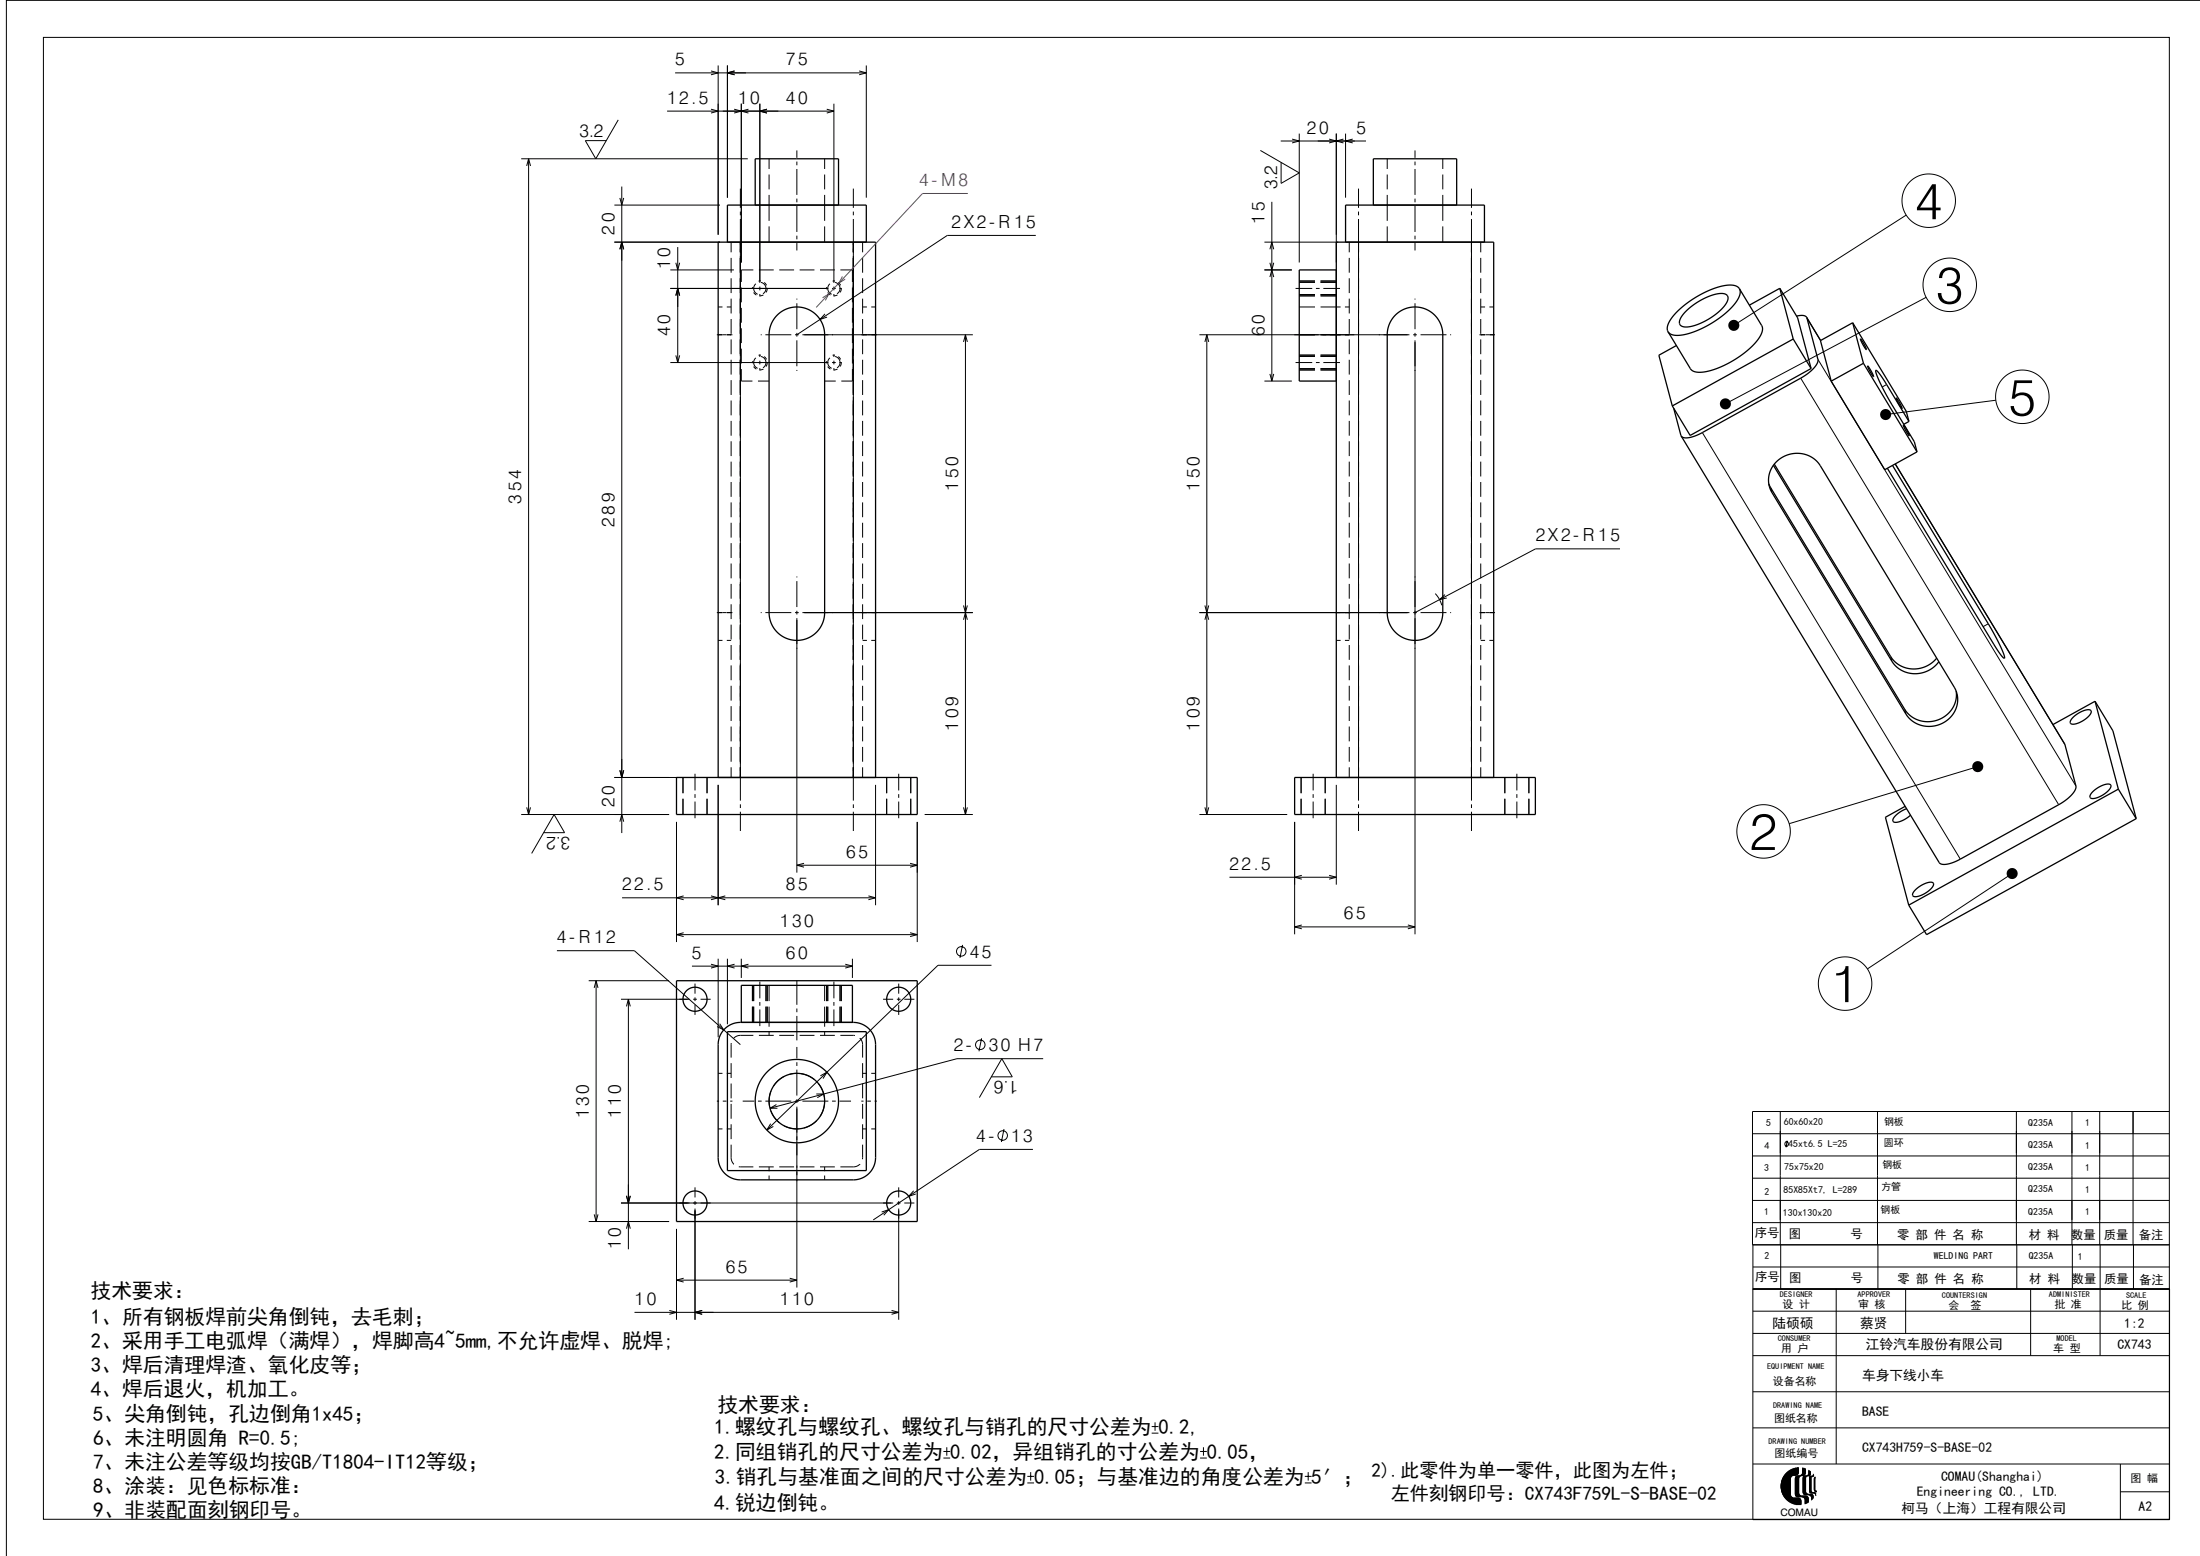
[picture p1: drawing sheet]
<svg xmlns="http://www.w3.org/2000/svg" width="594mm" height="420mm" viewBox="0 0 594 420" stroke-linecap="round" stroke-linejoin="round" font-family="sans-serif">
<g fill="none" stroke="#000" stroke-width=".27">
<path d="M11.7 10.1h574v400h-574zM182.3 19.7h51.6M192 19.2l1.9 .5-1.9 .5M193.9 17.7v45.7M196.4 17.7v35.7M198.3 19.2l-1.9 .5 1.9 .5M232 19.2l1.9 .5-1.9 .5M233.9 17.7v35.7M594 .1h-592.3v419.9M166.9 32.4l-6 10.5-2.9-4.9h5.7M180.1 30h45.1M192 29.5l1.9 .5-1.9 .5"/>
<path d="M198.2 29.5l2 .5-2 .5M200.2 28v42.9M202.1 29.5l-1.9 .5 1.9 .5M205.2 28v48.4M207.1 29.5l-1.9 .5 1.9 .5M223.2 29.5l2 .5-2 .5M225.2 28v48.4M345.8 38.1h23M348.9 37.5l1.9 .6-1.9 .5M350.8 36.1v34.8M358.9 37.5l1.9 .6-1.9 .5M360.8 36.1v34.8"/>
<path d="M362.7 37.5l-1.9 .6 1.9 .5M363.3 36.1v17.3M365.2 37.5l-1.9 .6 1.9 .5M140.7 42.9h61.2M142.2 44.8l.5-1.9 .5 1.9M142.7 42.9v177M165.9 55.4h28.5M167.4 53.4l.5 2 .5-2M167.9 50.4v174.5M199.9 50.9v5.2M199.9 57.1v1M199.9 59.1v157"/>
<path d="M207.7 42.9v2.7M207.7 47.1v4M207.7 52.6v7M215.2 40.6v2M215.2 43.6v1M215.2 45.6v7M215.2 53.6v1M215.2 55.6v7M222.7 42.9v2.7M222.7 47.1v4M222.7 52.6v7M230.4 50.9v5.2"/>
<path d="M230.4 57.1v1M230.4 59.1v157M340.3 40.6l10.5 6.1-4.9 2.8v-5.7M343.4 54.5v48.4M366.8 50.9v5.2M366.8 57.1v1M366.8 59.1v157M374.6 42.9v2.7M374.6 47.1v4M374.6 52.6v7M382.1 40.6v2M382.1 43.6v1"/>
<path d="M382.1 45.6v7M382.1 53.6v1M382.1 55.6v7M389.6 42.9v2.7M389.6 47.1v4M389.6 52.6v7M397.3 50.9v5.2M397.3 57.1v1M397.3 59.1v157M514.7 58.1l-46.6 29.7M165.9 65.4h28.5M167.4 67.3l.5-1.9 .5 1.9"/>
<path d="M181 77.9h42.7M181 72.9h17.2M182.5 70.9l.5 2 .5-2M182.5 79.8l.5-1.9 .5 1.9M183 66.7v31.2M197.4 65.4v2.7M197.4 69.6v4M197.4 75.1v4M200.2 77.6v4M203.2 77.5v.5M203.4 72.9h-3.2v3.2M203.5 78.9l.7 .7"/>
<path d="M204.1 76.6a1.66 1.66 0 0 0 .5 2.8M204.9 72.9h4M205.2 77.4v1M205.2 79.4v.6M205.4 75.9h-.6M205.5 76.2a1.66 1.66 0 0 1 1.3 1.4 1.66 1.66 0 0 1-.8 1.7M206.1 79.6l-.9 .3M206.3 76.2l.7 .8M207.1 78l-.3 .9M207.7 61.1v4.3M210.4 72.9h4M215.2 63.6v1"/>
<path d="M215.2 65.6v2M215.9 72.9h4M221.4 72.9h4M222.7 61.1v4.3M223.2 77.5v.5M223.5 78.9l.7 .7M224.1 76.6a1.66 1.66 0 0 0 .5 2.8M224.7 77.9h1M225.2 77.4v1M225.2 79.4v.6M225.4 75.9h-.6M225.5 76.2a1.66 1.66 0 0 1 1.3 1.4 1.66 1.66 0 0 1-.8 1.7"/>
<path d="M226.1 79.6l-.9 .3M226.3 76.2l.7 .8M226.7 77.9h.6M226.9 72.9h3.3v3.2M227.1 78l-.3 .9M230.2 77.6v4M232.9 65.4v2.7M232.9 69.6v4M232.9 75.1v4M279.7 63.5h-23.9l-40.6 26.9M341.4 65.4h19.9M341.4 72.9h7.4"/>
<path d="M342.9 67.3l.5-1.9 .5 1.9M342.9 70.9l.5 2 .5-2M342.9 74.8l.5-1.9 .5 1.9M349.8 77.9h4.5M350.8 79.5h4.2M350.8 76.2h4.2M350.8 75.9h4.2M350.8 79.9h4.2M355.3 77.9h1M356.5 79.5h4.3M356.5 76.2h4.3M356.5 75.9h4.3"/>
<path d="M356.5 79.9h4.3M357.3 77.9h4.5M364.3 65.4v2.7M364.3 69.6v4M364.3 75.1v4M374.6 61.1v4.3M382.1 63.6v1M382.1 65.6v2M389.6 61.1v4.3M399.8 65.4v2.7M399.8 69.6v4M399.8 75.1v4"/>
<path d="M181 97.9h42.7M182.5 95.9l.5 2 .5-2M193.6 90.4h1.5M193.9 82.9h1.2M195.2 90.4h1M196.2 90.4h1.6M196.2 82.9h1.2M197.4 80.6v4M197.4 86.1v4M197.4 91.6v4M197.4 97.1v4M200.2 83.1v4"/>
<path d="M200.2 88.6v4M200.2 94.1v4M200.2 99.6v3.3h3M203.2 97.5v.5M203.5 98.9l.7 .7M204.1 96.6a1.66 1.66 0 0 0 .5 2.8M205.2 95.7v.7M205.2 97.4v1M205.2 99.4v.6M205.4 90.4h.3M205.4 95.9h-.6M205.5 96.2a1.66 1.66 0 0 1 1.3 1.4 1.66 1.66 0 0 1-.8 1.7"/>
<path d="M206.1 99.6l-.9 .3M206.3 96.2l.7 .8M206.7 90.4h7M207.1 98l-.3 .9M214.7 90.4h1M215.2 80.6v.3M215.2 81.9v7M215.2 89.9v1M215.2 91.9v7M215.2 99.9v.2M216.7 90.4h46M222.7 84.7l-1.3 1.5 1.9-.6"/>
<path d="M223.2 97.5v.5M223.5 98.9l.7 .7M224.1 96.6a1.66 1.66 0 0 0 .5 2.8M224.7 97.9h1M225.2 95.7v.7M225.2 97.4v1M225.2 99.4v.6M225.4 95.9h-.6M225.5 96.2a1.66 1.66 0 0 1 1.3 1.4 1.66 1.66 0 0 1-.8 1.7M226.1 99.6l-.9 .3M226.3 96.2l.7 .8M226.7 97.9h.6"/>
<path d="M227.1 98l-.3 .9M230.2 83.1v4M230.2 88.6v4M230.2 94.1v4M230.2 99.6v3.3h-3M232.9 80.6v4M232.9 86.1v4M232.9 91.6v4M232.9 97.1v4M232.9 82.9h1.2M235.2 82.9h1.2M260.2 92.3l.5-1.9 .5 1.9"/>
<path d="M260.7 90.4v129.5M323.8 90.4h56.7M325.3 92.3l.5-1.9 .6 1.9M325.8 90.4v129.5M349.8 97.9h4.5M350.8 82.9h4.2M350.8 99.5h4.2M350.8 96.2h4.2M350.8 95.9h4.2M350.8 99.9h4.2M355.3 97.9h1M356.5 82.9h5.5"/>
<path d="M356.5 99.5h4.3M356.5 96.2h4.3M356.5 95.9h4.3M356.5 99.9h4.3M357.3 97.9h4.5M363.1 82.9h1.2M364.3 80.6v4M364.3 86.1v4M364.3 91.6v4M364.3 97.1v4M381.6 90.4h.9M382.1 80.6v.3"/>
<path d="M382.1 81.9v7M382.1 89.9v1M382.1 91.9v160.3M383.6 90.4h6.9M391.6 90.4h.2M399.5 90.4h1.5M399.8 82.9h1.2M399.8 80.6v4M399.8 86.1v4M399.8 91.6v4M399.8 97.1v4M401 90.4h1.1"/>
<path d="M402.1 90.4h1.5M402.1 82.9h1.2M487.9 85.9l3.6 6M490.8 97l69.7 115.1M520.1 80.3l-54.2 28.7M197.4 102.6v4M197.4 108.1v4M197.4 113.6v4M197.4 119.1v4M204.7 102.9h3M222.7 102.9h3M232.9 102.6v4"/>
<path d="M232.9 108.1v4M232.9 113.6v4M232.9 119.1v4M341.4 102.9h7.4M342.9 100.9l.5 2 .5-2M364.3 102.6v4M364.3 108.1v4M364.3 113.6v4M364.3 119.1v4M399.8 102.6v4M399.8 108.1v4M399.8 113.6v4"/>
<path d="M399.8 119.1v4M459.6 116.8l69.7 115.1M486.2 102.1l69.6 115.1M509.4 103.8l-1.2 .7M538.9 108l-29.8 3.9M197.4 124.6v4M197.4 130.1v4M197.4 135.6v4M232.9 124.6v4M232.9 130.1v4M232.9 135.6v4M364.3 124.6v4"/>
<path d="M364.3 130.1v4M364.3 135.6v4M399.8 124.6v4M399.8 130.1v4M399.8 135.6v4M478.1 131.7l.3 1.3M511.7 125.2l45.8 75.8M197.4 141.1v4M197.4 146.6v4M197.4 152.1v4M197.4 157.6v4M215.2 155.6v.3"/>
<path d="M215.2 156.9v7M232.9 141.1v4M232.9 146.6v4M232.9 152.1v4M232.9 157.6v4M364.3 141.1v4M364.3 146.6v4M364.3 152.1v4M364.3 157.6v4M399.8 141.1v4M399.8 146.6v4M399.8 152.1v4"/>
<path d="M399.8 157.6v4M437.4 148.1h-22.8l-32.5 17.3M193.6 165.4h1.5M193.9 172.9h1.2M195.2 165.4h1M196.2 165.4h1.6M196.2 172.9h1.2M197.4 163.1v4M197.4 168.6v4M197.4 174.1v4M197.4 179.6v4M205.4 165.4h.3"/>
<path d="M206.7 165.4h7M214.7 165.4h1M215.2 164.9v1M215.2 166.9v68.6M216.7 165.4h46M232.9 163.1v4M232.9 168.6v4M232.9 174.1v4M232.9 179.6v4M232.9 172.9h1.2M235.2 172.9h1.2M260.2 167.3l.5-1.9 .5 1.9"/>
<path d="M260.2 163.4l.5 2 .5-2M323.8 165.4h56.7M325.3 167.3l.5-1.9 .6 1.9M325.3 163.4l.5 2 .6-2M360.8 172.9h1.2M363.1 172.9h1.2M364.3 163.1v4M364.3 168.6v4M364.3 174.1v4M364.3 179.6v4M381.6 165.4h.9M383.6 165.4h6.9"/>
<path d="M387.5 160.2l1.1 1.6 .7 1.6M390.1 160.5l-1.4 1.4 1.9-.5M391.6 165.4h.2M399.5 165.4h1.5M399.8 172.9h1.2M399.8 163.1v4M399.8 168.6v4M399.8 174.1v4M399.8 179.6v4M401 165.4h1.1M402.1 165.4h1.5M402.1 172.9h1.2"/>
<path d="M510.5 177.2l.3 1.3M536.8 168.4l-1.4 .7M197.4 185.1v4M197.4 190.6v4M197.4 196.1v4M232.9 185.1v4M232.9 190.6v4M232.9 196.1v4M364.3 185.1v4M364.3 190.6v4M364.3 196.1v4M399.8 185.1v4"/>
<path d="M399.8 190.6v4M399.8 196.1v4M514.2 191.4l.4 1.3M140.7 219.9h40M142.2 217.9l.5 2 .5-2M165.9 209.9h32M167.4 207.9l.5 2 .5-2M184.4 209.9v4.2M184.4 215.6v4.3M187.7 208.9v4.5M187.7 214.4v1M187.7 216.4v4.5"/>
<path d="M190.9 209.9v4.2M190.9 215.6v4.3M193.9 211.9v32.4M197.4 201.6v4M197.4 207.1v2.8M199.9 217.1v1M199.9 219.1v5.2M230.4 217.1v1M230.4 219.1v5.2M232.9 201.6v4M232.9 207.1v2.8M236.4 211.9v32.4"/>
<path d="M239.4 209.9v4.2M239.4 215.6v4.3M242.7 208.9v4.5M242.7 214.4v1M242.7 216.4v4.5M245.9 209.9v4.2M245.9 215.6v4.3M249.7 219.9h13M260.2 217.9l.5 2 .5-2M323.8 219.9h23.7M325.3 217.9l.5 2 .6-2M351.3 209.9v4.2"/>
<path d="M351.3 215.6v4.3M354.5 208.9v4.5M354.5 214.4v1M354.5 216.4v4.5M357.8 209.9v4.2M357.8 215.6v4.3M360.8 211.9v26.9M364.3 201.6v4M364.3 207.1v2.8M366.8 217.1v1M366.8 219.1v5.2M397.3 217.1v1"/>
<path d="M397.3 219.1v5.2M399.8 201.6v4M399.8 207.1v2.8M406.3 209.9v4.2M406.3 215.6v4.3M409.6 208.9v4.5M409.6 214.4v1M409.6 216.4v4.5M412.8 209.9v4.2M412.8 215.6v4.3M534 206.9l-50.9 15.4M146.8 224.8h5.6l-2.8-4.9-6.1 10.5"/>
<path d="M167.4 221.8l.5-1.9 .5 1.9M182.7 221.9v32.4M215.2 233.5h32.5M217.1 233l-1.9 .5 1.9 .6M245.7 233l2 .5-2 .6M247.7 221.9v32.4M332 236.8h28.8M349.5 221.9v30.3M351.5 236.3l-2 .5 2 .5M358.9 236.3l1.9 .5-1.9 .5M543.3 235.8l-39.1 25.7M150.4 256.6h20.9l28.6 25.4"/>
<path d="M168 242.3h68.4M182.7 252.3h65M184.6 251.8l-1.9 .5 1.9 .5M184.6 241.8l-1.9 .5 1.9 .6M192 241.8l1.9 .5-1.9 .6M193.9 258.8v21.2M195.8 241.8l-1.9 .5 1.9 .6M196.4 258.8v17.7M200.2 258.8v5.2M230.2 258.8v5.2M234.5 241.8l1.9 .5-1.9 .6M245.7 251.8l2 .5-2 .5"/>
<path d="M259.9 255.1l-.7 3.5M349.5 250.2h32.6M351.5 249.7l-2 .5 2 .5M380.1 249.7l2 .5-2 .5M158.9 264.7h21.8M160.4 266.7l.5-2 .6 2M160.9 264.7v65M167.7 269.7h18.5M169.1 271.7l.6-2 .5 2M169.7 269.7v67.5M186.8 260.8h43.4M187.2 269.7h1"/>
<path d="M187.7 265.5v2.7M187.7 269.2v1M187.7 271.2v2.7M189.2 269.7h2.7M192 260.3l1.9 .5-1.9 .5M194.3 276.3l1.1 1.7-1.8-.9M198.3 260.3l-1.9 .5 1.9 .5M202.1 260.3l-1.9 .5 1.9 .5M203.2 266v4.2M203.2 271.7v4.3M203.4 279.5h-4l-1.3 .7M203.5 266v4.2"/>
<path d="M203.5 271.7v4.3M204.9 279.5h4M205.2 265v4.5M205.2 270.5v1M205.2 272.5v4.5M206.8 266v4.2M206.8 271.7v4.3M207.2 266v4.2M207.2 271.7v4.3M207.7 266v4.2M207.7 271.7v5.4M207.7 278.3v1.2"/>
<path d="M210.4 279.5h4M215.2 264.6v6.6M215.2 272.2v1M215.2 274.2v6.6M215.9 279.5h4M221.4 279.5h4M222.7 266v4.2M222.7 271.7v5.4M222.7 278.3v1.2M223.2 266v4.2M223.2 271.7v4.3M223.5 266v4.2"/>
<path d="M223.5 271.7v4.3M225.2 265v4.5M225.2 270.5v1M225.2 272.5v4.5M226.8 266v4.2M226.8 271.7v4.3M226.9 279.5h3.9M227.2 266v4.2M227.2 271.7v4.3M228.2 260.3l2 .5-2 .5M238.4 269.7h2.8M242.2 269.7h1"/>
<path d="M242.7 265.5v2.7M242.7 269.2v1M242.7 271.2v2.7M244.2 269.7h2.7M267.7 260.6h-14.4l-46.3 44.4M193.6 297.2h.6M193.9 289.7h1.2M195.2 297.2h1M196.2 289.7h1.2M197.2 297.2h.6M197.4 287v4M197.4 292.5v4"/>
<path d="M197.4 298v4M197.4 281.5v4M200.5 297.2h3.2M204.7 297.2h1M206.7 297.2h7M208.1 299.9a7.5 7.5 0 0 0 2.4 3.2M208.2 294.5a7.5 7.5 0 0 0-.4 3.9M209.6 298.1l-1.7 1h2M211.8 290.5a7.5 7.5 0 0 0-3 2.7M214.7 297.2h1M215.2 282.6v3.1M215.2 286.7v1"/>
<path d="M215.2 288.7v7M215.2 296.7v1M215.2 298.7v48.8M215.2 289.7l-2 .3M216.3 289.8a7.4 7.4 0 0 1 3.6 1.6M216.7 297.2h7M220.4 295.3h2l-1.7 1M220.9 292.5a7.5 7.5 0 0 1 1.7 3.6M221.5 290.4l1.8-1-1.1 1.7M222.6 297.6a7.5 7.5 0 0 1-1.2 3.7M224.7 297.2h1M226.7 297.2h3.1"/>
<path d="M232.1 280.2l.8 1.3v4M232.6 297.2h.6M232.9 287v4M232.9 292.5v4M232.9 298v4M232.9 289.7h1.2M234.2 297.2h1M235.2 289.7h1.2M236.2 297.2h.6M265 280.3l-.7 3.5M267.7 290.7h5.6l-2.8-4.9-6.1 10.5M281.7 285.8h-23.3l-50.5 13.3"/>
<path d="M193.9 304.7h1.2M196.2 304.7h1.2M197.4 309v3.7l.3 1 .5 .6M197.4 303.5v4M199.5 314.9l3.9 .1M204.9 315h4M207.7 315v1.1M207.7 317.3v1.2M208.1 303.3l-1.1 1.7 1.8-.9M210.4 315h4M211.7 303.9a7.5 7.5 0 0 0 3.9 .8M215.9 315h4"/>
<path d="M220.5 302.5a7.5 7.5 0 0 1-3.4 2M221.4 315h4M222.7 315v1.1M222.7 317.3v1.2M232.2 314.2l-.6 .5-.9 .3h-3.8M232.9 309v3.9M232.9 303.5v4M232.9 304.7h1.2M235.2 304.7h1.2M271.1 304.8l-.7 3.5M278.9 310.3h-14.5l-28.6 19M473.2 306h112.5"/>
<path d="M473.2 318h112.5M473.2 312h112.5M480.7 300v36M482.1 308.2a.56 .56 0 0 1 .7 .6 .56 .56 0 0 1-.7 .5l-.2-.6zM482.5 307.9l-.2 1.8M506.9 300v36M544.4 300v36M559.4 300v36M566.9 300v36M575.9 300v36M585.7 300h-112.5v36h112.6M158.9 329.7h21.8"/>
<path d="M160.4 327.8l.5 1.9 .6-1.9M167.7 324.7h73.5M169.1 331.7l.6-2 .5 2M169.1 322.8l.6 1.9 .5-1.9M182.7 331.7v24.5M187.7 320.5v2.7M187.7 324.2v1M187.7 326.2v30M238.1 327.2l1.8-.7-1.3 1.5M242.2 324.7h1M242.7 320.5v2.7M242.7 324.2v1"/>
<path d="M242.7 326.2v30M244.2 324.7h2.7M246.7 321.4l-1.3 1.5 1.9-.6M473.2 330h112.5M473.2 324h112.5M473.3 336v12h112.5M480.8 336v12M507 336v12M544.5 336v12M559.5 336v12M567 336v29.9M576 336v12"/>
<path d="M171.3 354.2h71.4M180.7 353.7l2 .5-2 .6M182.7 345.5h32.5M184.6 345l-1.9 .5 1.9 .6M189.6 353.7l-1.9 .5 1.9 .6M213.2 345l2 .5-2 .6M240.7 353.7l2 .5-2 .6M473.3 347.9h112.5v62.3h-112.5zM473.3 359.9h112.5M473.3 353.9h112.5M473.3 342h112.5M495.8 347.9v47.3"/>
<path d="M514.5 347.9v12M548.3 347.9v18M473.3 375.7h112.5M473.3 365.9h112.5M254.7 393.6h1.8M254.7 391.8h1.8M255.6 390.6v2.3M277.4 398.5h1.8M278.3 397.4v2.2M311 386.8h1.8M311 385.1h1.8M311.9 383.9v2.3"/>
<path d="M324 393.6h1.8M324 391.8h1.8M324.9 390.6v2.3M352.3 398.5h1.8M353.2 397.4v2.2M473.3 395.2h112.5M473.3 385.4h112.5M572.5 395.2v15M277.4 400.3h1.8M352.3 400.3h1.8M572.5 402.7h13.3"/>
<circle cx="520.8" cy="54.2" r="7.2"/>
<circle cx="526.4" cy="76.9" r="7.2"/>
<circle cx="546" cy="107.1" r="7.2"/>
<circle cx="476.2" cy="224.4" r="7.2"/>
<circle cx="259.5" cy="256.8" r="1.28"/>
<circle cx="498.2" cy="265.5" r="7.2"/>
<circle cx="264.7" cy="282" r="1.28"/>
<circle cx="270.7" cy="306.5" r="1.28"/>
</g>
<g fill="none" stroke="#000" stroke-width=".35">
<path d="M203.9 55.4v-12.5h22.5v12.5M370.8 55.4v-12.5h22.5v12.5M196.4 65.4v-10h37.5v10M360.8 72.9h-10v30h10M363.3 65.4v-10h37.5v10M469.6 77.9l6.1 10 .2 1-.6 1.8-1.6 2.1-2.6 2.4-3.1 2.1-3.3 1.7-2.9 1-2.7 .5-1.9-.3-.7-.6-6.1-10M469.6 77.9l.3 .9-.2 1-1.5 2.5-2.8 2.7-3.4 2.3-3.7 1.9-3.7 1.1-2.6 .2-1.1-.4-.5-.5M469.6 77.9l-.6-.6-1-.3-2.8 .2-3.7 1.2-3.7 1.9-3.5 2.5-2.7 2.7-1.3 2.3-.1 1 .2 .8M480.5 77.8l3.7 13.7M480.5 77.8l-8.2 4.6M480.5 77.8l4.9 8 3.6 13.7M210 84.9a7.5 7.5 0 0 1 8.1-1.4 7.5 7.5 0 0 1 4.6 6.9v75a7.5 7.5 0 0 1-7.5 7.5 7.5 7.5 0 0 1-7.5-7.5v-75a7.5 7.5 0 0 1 2.3-5.5z"/>
<path d="M376.9 84.9a7.5 7.5 0 0 1 8.1-1.4 7.5 7.5 0 0 1 4.6 6.9v75a7.5 7.5 0 0 1-7.5 7.5 7.5 7.5 0 0 1-7.5-7.5v-75a7.5 7.5 0 0 1 2.3-5.5zM452.6 93.3l-4.7 2.6 3.6 13.7M455.2 84l2.2-1.8 2.5-1.5 2.4-1 2.2-.5a1.47 1.47 0 0 1 2 1.7l-.5 1.1-1.1 1.3-2.9 2.4-3.4 1.8-3.1 .8a1.48 1.48 0 0 1-2-1.6l.5-1.3zM484.2 91.5l-32.7 18.1M484.2 91.5l4.8 8M485.1 85.3a2.55 2.55 0 0 1 2.7 .4M487.8 85.7l3 11.3a5.4 5.4 0 0 1-2.9 4l-28.5 15.9-2.8 1.1a2.54 2.54 0 0 1-2.7-.3M487.8 85.7l3.8 6.2M489 99.5l-32.7 18-4.8-7.9M500.2 87.1l-8.7 4.8 2.9 11M500.2 87.1l2.9 11M500.2 87.1l14.5 23.9 .7 2.8"/>
<path d="M502.3 91.5l1 1.4 .6 1.5-.9-1.3zM503.1 98.1l-8.7 4.8M503.1 98.1l14.5 23.9M504.3 98.8l1 1.4 .6 1.5-.9-1.3zM451.9 110.2l2 7.5M453.9 117.7l69.7 115.1a3.4 3.4 0 0 0 3.7 0l2-.9 26.5-14.7 1.9-1.2 1.7-1.5a3.1 3.1 0 0 0 1.1-2.4l-3-11.3-45.8-75.6M494.4 102.9l14.5 23.9 8.7-4.8M512 107.4l1 1.5 .6 1.4-.9-1.2zM513.9 114.7l1 1.5 .6 1.4-.9-1.2zM515.4 113.8l-6.5-10.8-1.9-2.7a.34 .34 0 0 0-.2-.3 .34 .34 0 0 0-.4 .1l.7 2.1 2.2 4.4 7.6 12.6 .7 2.8M515.4 113.8l-1.4 .7M477.6 130.6l36.6 60.8a7.6 7.6 0 0 0 8.9 3 7.6 7.6 0 0 0 5.1-7.9"/>
<path d="M478.8 125.6l32 52.9a7.7 7.7 0 0 0 12.7 .1M479.1 125.3l31.4 51.9a7.7 7.7 0 0 0 12.4 .5M479.6 124.7a7.7 7.7 0 0 1 11.9 1l36.1 59.8a7.3 7.3 0 0 1-.8 8 7.3 7.3 0 0 1-7.6 2.4 7.1 7.1 0 0 1-4.6-3.2l-36.2-59.7a6.7 6.7 0 0 1 1.2-8.3zM511 125.6l26.1 43.3 2.5 4.5 1.6 3.6a.35 .35 0 0 1 .1 .4 .35 .35 0 0 1-.2 .3l-.9-1-1.7-2.5-28.9-47.8M559.8 193.6a5.6 5.6 0 0 1 4.6-1.9 1.4 1.4 0 0 1-.7 1.9 5.5 5.5 0 0 1-4.6 1.7 1.22 1.22 0 0 1 .7-1.7zM565.7 189.3l4.8 8 6.3 23.7M565.7 189.3l6.3 23.7M565.7 189.3l-11.4 6.3M182.7 209.9h65v10h-65zM193.9 209.9v-144.5h42.5v144.5M349.5 209.9h65v10h-65zM360.8 209.9v-144.5h42.5v144.5"/>
<path d="M514.4 217.6l-5.3 3 6.3 23.7M514.8 218.3a5.7 5.7 0 0 0-3.7 3.2 1.22 1.22 0 0 0 1.8 .3l1.5-.7 1.4-1.1M565.1 213.7a5.5 5.5 0 0 1 4.7-1.9 1.4 1.4 0 0 1-.8 1.9 5.5 5.5 0 0 1-4.5 1.7 1.22 1.22 0 0 1 .6-1.7zM572 213l-56.6 31.3M572 213l4.8 8M576.8 221l-56.6 31.3-4.8-8M517.2 240.2a5.5 5.5 0 0 1 4.7-1.9 1.41 1.41 0 0 1-.8 1.9 5.5 5.5 0 0 1-4.5 1.7 1.22 1.22 0 0 1 .6-1.7zM182.7 264.7h65v65h-65zM195.6 277.8a6 6 0 0 1 4.3-1.8h30.5a6 6 0 0 1 6 6v30.5a6 6 0 0 1-6 6h-30.5a6 6 0 0 1-6-6v-30.5a6 6 0 0 1 1.7-4.2zM196.4 278.5h37.5v37.5h-37.5zM200.2 276v-10h30v10M480.9 399.9h2.6"/>
<path d="M481 399.8h2.5M481 399.7h2.5M481.1 399.6h2.4M481.1 399.5h2.4M481.1 399.4h2.4M481.2 399.3h2.3M481.2 399.2h2.3M481.2 399.1h2.3M481.3 399h2.2M481.3 398.9h2.3M481.4 398.8h2.2M481.4 398.7h2.2"/>
<path d="M481.5 398.7h2.2M481.5 398.6h2.2M481.6 398.5h2.2M481.6 398.4h2.3M481.7 398.3h2.4M481.8 398.2h3.2M481.8 398.1h3.4M481.9 398h3.5M482 397.9h3.5M482.1 397.8h3.4M482.1 397.7h3.5M482.2 397.7h3.4"/>
<path d="M482.3 397.6h3.4M482.4 397.5h3.3M482.5 397.4h3.2M482.6 397.3h3.1M482.7 397.2h3M482.9 397.1h2.8M483 397h2.7M483.1 396.9h2.6M483.3 396.8h2.4M483.4 396.8h2.3M483.6 396.7h2.1M483.8 396.6h1.9"/>
<path d="M484.1 396.5h1.6M484.3 396.4h1.4M484.6 399.9h1.2M484.6 399.8h1.2M484.6 399.7h1.2M484.6 399.6h1.2M484.6 399.5h1.2M484.6 399.4h1.2M484.6 399.3h1.2M484.6 399.2h1.2M484.6 399.1h1.2M484.6 399h1.2"/>
<path d="M484.6 398.9h1.2M484.7 396.3h1M484.7 398.8h1.1M484.7 398.7h1.1M484.8 398.7h1.1M484.8 398.6h1.2M484.9 398.5h1.2M485.1 398.4h1.2M485.2 396.2h.5M485.9 398.3h1.1M486.2 398.2h1M486.3 398.1h1"/>
<path d="M486.4 398h1M486.5 397.9h.9M486.5 397.8h1M486.6 397.7h.9M486.6 397.6h1M486.6 397.5h1M486.6 397.4h1M486.6 397.3h1M486.6 397.2h1M486.6 397.1h1M486.6 397h1M486.6 396.9h1"/>
<path d="M486.6 396.8h1M486.6 396.7h1M486.6 396.6h1M486.6 396.5h.9M486.6 396.4h.6M486.6 396.3h.3M486.7 399.9h.9M486.7 399.8h.9M486.7 399.7h.9M486.7 399.6h.9M486.7 399.5h.9M486.7 399.4h.9"/>
<path d="M486.7 399.3h.9M486.7 399.2h.9M486.7 399.1h.9M486.7 399h.9M486.7 398.9h.9M486.7 398.8h.9M486.8 398.7h.8M486.8 398.7h.9M486.9 398.6h.8M487 398.5h.8M487.1 398.4h1.2M487.9 398.3h.8"/>
<path d="M488 398.2h.8M488.1 398.1h.7M488.2 398h.7M488.2 397.9h.7M488.3 397.8h.6M488.3 397.7h.7M488.3 397.6h.7M488.3 397.5h.7M488.3 397.4h.7M488.3 397.3h.6M488.3 397.2h.5M488.3 397.1h.4"/>
<path d="M488.3 397h.3M488.3 396.9h.1M488.4 399.9h.7M488.4 399.8h.7M488.4 399.7h.7M488.4 399.6h.7M488.4 399.5h.7M488.4 399.4h.7M488.4 399.3h.7M488.4 399.2h.7M488.4 399.1h.7M488.4 399h.7"/>
<path d="M488.4 398.9h.7M488.4 398.8h.7M488.4 398.7h.7M488.5 398.7h.6M488.5 398.6h.9M488.7 398.5h1M489.3 398.4h.5M489.4 398.3h.4M489.5 398.2h.3M489.5 398.1h.2M489.5 398h.1M489.5 397.9h.1"/>
<path d="M489.7 399.9h.4M489.7 399.8h.4M489.7 399.7h.4M489.7 399.6h.4M489.7 399.5h.4M489.7 399.4h.4M489.7 399.3h.4M489.7 399.2h.4M489.7 399.1h.4M489.8 399h.3M489.8 398.9h.4M489.9 398.8h.3"/>
<path d="M490 398.7h.2M480.8 401.3h2.7M480.8 401.2h2.7M480.8 401.1h2.7M480.8 401.4h2.7M480.8 401h2.7M480.8 401.5h2.7M480.8 400.9h2.7M480.8 400.8h2.7M480.8 401.6h2.7M480.8 400.7h2.7M480.8 400.6h2.7"/>
<path d="M480.8 401.7h2.7M480.8 401.8h2.7M480.8 400.5h2.7M480.8 401.9h2.7M480.8 400.4h2.7M480.9 402h2.6M480.9 400.3h2.6M480.9 402.1h2.6M480.9 400.2h2.6M480.9 402.2h2.6M480.9 400.1h2.6M480.9 402.3h2.6"/>
<path d="M480.9 400h2.6M480.9 402.4h2.6M481 402.5h2.5M481 402.6h2.5M481 402.7h2.5M481.1 402.8h2.4M481.1 402.9h2.4M481.1 403h2.4M481.2 403.1h2.3M481.2 403.2h2.3M481.2 403.3h2.3M481.3 403.4h2.2"/>
<path d="M481.3 403.5h2.2M481.4 403.5h2.1M481.4 403.6h2.2M481.5 403.7h2.1M481.5 403.8h2.1M481.6 403.9h2.1M481.7 404h2M481.7 404.1h2.1M481.8 404.2h2.1M481.9 404.3h2.2M481.9 404.4h3.9M482 404.5h4"/>
<path d="M482.1 404.5h4M482.2 404.6h4M482.3 404.7h3.9M482.4 404.8h3.9M482.5 404.9h3.8M482.6 405h3.7M482.7 405.1h3.7M482.8 405.2h3.6M482.9 405.3h3.5M483 405.4h3.4M483.2 405.4h3.2M483.3 405.5h3.1"/>
<path d="M483.5 405.6h2.9M483.7 405.7h2.7M483.9 405.8h2.5M484.2 405.9h2.2M484.5 406h1.9M484.6 403.3h1.2M484.6 403.2h1.2M484.6 403.1h1.2M484.6 403h1.2M484.6 402.9h1.2M484.6 402.8h1.2M484.6 402.7h1.2"/>
<path d="M484.6 402.6h1.2M484.6 402.5h1.2M484.6 402.4h1.2M484.6 402.3h1.2M484.6 402.2h1.2M484.6 402.1h1.2M484.6 402h1.2M484.6 401.9h1.2M484.6 401.8h1.2M484.6 401.7h1.2M484.6 401.6h1.2M484.6 401.5h1.2"/>
<path d="M484.6 401.4h1.2M484.6 401.3h1.2M484.6 401.2h1.2M484.6 401.1h1.2M484.6 401h1.2M484.6 400.9h1.2M484.6 400.8h1.2M484.6 400.7h1.2M484.6 400.6h1.2M484.6 400.5h1.2M484.6 400.4h1.2M484.6 400.3h1.2"/>
<path d="M484.6 400.2h1.2M484.6 400.1h1.2M484.6 400h1.2M484.6 403.4h1.2M484.6 403.5h1.3M484.7 403.5h1.3M484.7 403.6h1.4M484.7 403.7h1.5M484.8 403.8h3M484.8 406.1h1.6M484.9 403.9h3.1M485 404h3.1"/>
<path d="M486.6 404.1h1.6M486.7 402.7h.9M486.7 402.6h.9M486.7 402.5h.9M486.7 402.4h.9M486.7 402.3h.9M486.7 402.2h.9M486.7 402.1h.9M486.7 402h.9M486.7 401.9h.9M486.7 401.8h.9M486.7 401.7h.9"/>
<path d="M486.7 401.6h.9M486.7 401.5h.9M486.7 401.4h.9M486.7 401.3h.9M486.7 401.2h.9M486.7 401.1h.9M486.7 401h.9M486.7 400.9h.9M486.7 400.8h.9M486.7 400.7h.9M486.7 400.6h.9M486.7 400.5h.9"/>
<path d="M486.7 400.4h.9M486.7 400.3h.9M486.7 400.2h.9M486.7 400.1h.9M486.7 400h.9M486.7 402.8h1M486.7 402.9h1M486.8 403h.9M486.8 403.1h1M486.9 403.2h1M486.9 404.2h1.3M486.9 403.3h1.3"/>
<path d="M487 404.3h1.3M487 403.4h2.3M487.1 404.4h1.2M487.2 403.5h2.3M487.2 404.5h1.1M487.3 404.6h1M487.3 404.7h1M487.3 405.9h.1M487.3 405.8h.3M487.3 405.7h.6M487.3 405.6h.7M487.3 405.5h.9"/>
<path d="M487.3 405.4h1M487.3 405.3h1M487.3 405.2h1M487.3 405.1h1M487.3 405h1M487.3 404.9h1M487.3 404.8h1M488.4 403.5h1.1M488.4 402.5h.7M488.4 402.4h.7M488.4 402.3h.7M488.4 402.2h.7"/>
<path d="M488.4 402.1h.7M488.4 402h.7M488.4 401.9h.7M488.4 401.8h.7M488.4 401.7h.7M488.4 401.6h.7M488.4 401.5h.7M488.4 401.4h.7M488.4 401.3h.7M488.4 401.2h.7M488.4 401.1h.7M488.4 401h.7"/>
<path d="M488.4 400.9h.7M488.4 400.8h.7M488.4 400.7h.7M488.4 400.6h.7M488.4 400.5h.7M488.4 400.4h.7M488.4 400.3h.7M488.4 400.2h.7M488.4 400.1h.7M488.4 400h.7M488.4 402.6h.7M488.5 402.6h.7"/>
<path d="M488.5 402.7h.7M488.6 402.8h.8M488.6 403.6h1M488.7 402.9h1.4M488.8 403.7h.8M488.8 403h1.5M488.9 403.8h.7M488.9 403.9h.7M489 404h.6M489 404.1h.6M489 404.2h.6M489 404.3h.6"/>
<path d="M489.1 404.9h.1M489.1 404.8h.1M489.1 404.7h.2M489.1 404.6h.3M489.1 404.5h.4M489.1 404.5h.5M489.1 404.4h.5M489.7 402.1h.4M489.7 402h.4M489.7 401.9h.4M489.7 401.8h.4M489.7 401.7h.4"/>
<path d="M489.7 401.6h.4M489.7 401.5h.4M489.7 401.4h.4M489.7 401.3h.4M489.7 401.2h.4M489.7 401.1h.4M489.7 401h.4M489.7 400.9h.4M489.7 400.8h.4M489.7 400.7h.4M489.7 400.6h.4M489.7 400.5h.4"/>
<path d="M489.7 400.4h.4M489.7 400.3h.4M489.7 400.2h.4M489.7 400.1h.4M489.7 400h.4M489.8 402.2h.3M489.8 402.3h.3M489.8 402.4h.4M489.9 403.1h.4M489.9 402.5h.5M490 403.2h.4M490 402.6h.6"/>
<path d="M490.1 403.3h.2M490.1 403.4h.2M490.1 403.5h.1M490.2 402.6h.4"/>
<circle cx="187.7" cy="269.7" r="3.2"/>
<circle cx="242.7" cy="269.7" r="3.3"/>
<circle cx="215.2" cy="297.2" r="11.2"/>
<circle cx="215.2" cy="297.2" r="7.5"/>
<circle cx="187.7" cy="324.7" r="3.2"/>
<circle cx="242.7" cy="324.7" r="3.3"/>
</g>
<path d="M261.3 52.2h-12.2l-28.7 30.8M227.5 74.6l-1 1.8 1.7-1.1M222.1 80.4l1.7-1.1-1 1.8" fill="none" stroke="#800080" stroke-width=".27"/>
<g fill="#000">
<circle cx="468.1" cy="87.8" r="1.5"/>
<circle cx="465.9" cy="109" r="1.5"/>
<circle cx="509.1" cy="111.9" r="1.5"/>
<circle cx="534" cy="206.9" r="1.5"/>
<circle cx="543.3" cy="235.8" r="1.5"/>
</g>
<g font-size="13.9">
<text x="517.1" y="59.2">4</text>
<text x="522.7" y="81.9">3</text>
<text x="542.3" y="112.1">5</text>
<text x="472.5" y="229.4">2</text>
<text x="494.5" y="270.5">1</text>
</g>
<g font-size="5.6">
<text x="24.4" y="350.3">技术要求：</text>
<text x="24.5" y="357.4">1、所有钢板焊前尖角倒钝，去毛刺；</text>
<text x="24.5" y="363.9">2、采用手工电弧焊（满焊），焊脚高4~5mm,不允许虚焊、脱焊;</text>
<text x="24.5" y="370.4">3、焊后清理焊渣、氧化皮等；</text>
<text x="24.5" y="376.9">4、焊后退火，机加工。</text>
<text x="25.1" y="383.6">5、尖角倒钝，孔边倒角1x45；</text>
<text x="193.7" y="381">技术要求：</text>
<text x="192.9" y="387.1">1.螺纹孔与螺纹孔、螺纹孔与销孔的尺寸公差为 0.2,</text>
<text x="25.1" y="390.1">6、未注明圆角 R=0.5;</text>
<text x="192.9" y="393.8">2.同组销孔的尺寸公差为 0.02，异组销孔的寸公差为 0.05，</text>
<text x="25.1" y="396.6">7、未注公差等级均按GB/T1804-IT12等级；</text>
<text x="193" y="400.5">3.销孔与基准面之间的尺寸公差为 0.05；与基准边的角度公差为 5′；</text>
<text x="25.1" y="403.1">8、涂装：见色标标准：</text>
<text x="192.9" y="407.5">4.锐边倒钝。</text>
<text x="25.2" y="409.5">9、非装配面刻钢印号。</text>
</g>
<g font-size="5.2">
<text x="370.3" y="398.6">2).此零件为单一零件，此图为左件；</text>
<text x="375.5" y="404.9">左件刻钢印号：CX743F759L-S-BASE-02</text>
</g>
<g font-size="4.9">
<text x="182.3" y="17.7">5</text>
<text x="212.2" y="17.7">75</text>
<text x="180.1" y="28">12.5</text>
<text x="199.3" y="28">10</text>
<text x="212.2" y="28">40</text>
<text x="156.5" y="36.9">3.2</text>
<text x="352.9" y="36.1">20</text>
<text x="366.2" y="36.1">5</text>
<text x="344.9" y="51" transform="rotate(-90 344.9 51)">3.2</text>
<text x="165.9" y="63.3" transform="rotate(-90 165.9 63.3)">20</text>
<text x="256.9" y="61.5">2X2- R 15</text>
<text x="341.4" y="60.4" transform="rotate(-90 341.4 60.4)">15</text>
<text x="181" y="72.6" transform="rotate(-90 181 72.6)">10</text>
<text x="181" y="90.8" transform="rotate(-90 181 90.8)">40</text>
<text x="341.4" y="90.8" transform="rotate(-90 341.4 90.8)">60</text>
<text x="140.7" y="135.9" transform="rotate(-90 140.7 135.9)">354</text>
<text x="258.7" y="132.4" transform="rotate(-90 258.7 132.4)">150</text>
<text x="323.8" y="132.4" transform="rotate(-90 323.8 132.4)">150</text>
<text x="165.9" y="142.2" transform="rotate(-90 165.9 142.2)">289</text>
<text x="414.6" y="146.1">2X2- R 15</text>
<text x="258.7" y="197.2" transform="rotate(-90 258.7 197.2)">109</text>
<text x="323.8" y="197.2" transform="rotate(-90 323.8 197.2)">109</text>
<text x="165.9" y="217.8" transform="rotate(-90 165.9 217.8)">20</text>
<text x="154" y="225.8" transform="rotate(180 154 225.8)">3.2</text>
<text x="228.5" y="231.5">65</text>
<text x="332" y="234.8">22.5</text>
<text x="168" y="240.3">22.5</text>
<text x="212.2" y="240.3">85</text>
<text x="210.6" y="250.3">130</text>
<text x="362.9" y="248.2">65</text>
<text x="150.4" y="254.6">4- R 12</text>
<text x="186.8" y="258.8">5</text>
<text x="212.2" y="258.8">60</text>
<text x="261.8" y="258.6">45</text>
<text x="257.5" y="283.8">2-</text>
<text x="267" y="283.8">30 H7</text>
<text x="274.9" y="291.7" transform="rotate(180 274.9 291.7)">1.6</text>
<text x="158.9" y="301.8" transform="rotate(-90 158.9 301.8)">130</text>
<text x="167.7" y="301.8" transform="rotate(-90 167.7 301.8)">110</text>
<text x="263.6" y="308.3">4-</text>
<text x="273" y="308.3">13</text>
<text x="167.7" y="337.2" transform="rotate(-90 167.7 337.2)">10</text>
<text x="196" y="343.5">65</text>
<text x="171.3" y="352.2">10</text>
<text x="210.6" y="352.2">110</text>
</g>
<text font-size="4.9" fill="#800080" x="248.2" y="50.2">4- M8</text>
<g font-size="3.7">
<text x="478.6" y="358.4">陆硕硕</text>
<text x="502.2" y="358.4">蔡贤</text>
<text x="573.5" y="358.4">1:2</text>
<text x="503.8" y="364.2">江铃汽车股份有限公司</text>
<text x="571.7" y="364.3">CX743</text>
<text x="502.7" y="372.5">车身下线小车</text>
<text x="502.7" y="382.3">BASE</text>
<text x="502.7" y="392">CX743H759-S-BASE-02</text>
<text x="524.1" y="399.7">COMAU(Shanghai)</text>
<text x="517.5" y="403.9">Engineering CO., LTD.</text>
<text x="577.4" y="407.8">A2</text>
<text x="513.4" y="408.5">柯马（上海）工程有限公司</text>
</g>
<g font-size="3.3">
<text x="473.8" y="333.9">序号</text>
<text x="483" y="334">图</text>
<text x="499.7" y="334">号</text>
<text x="512.2" y="334.5">零 部 件 名 称</text>
<text x="547.8" y="334.5">材 料</text>
<text x="559.3" y="334.4">数量</text>
<text x="568" y="334.4">质量</text>
<text x="577.5" y="334.5">备注</text>
<text x="473.9" y="345.9">序号</text>
<text x="483.1" y="346">图</text>
<text x="499.8" y="346">号</text>
<text x="512.3" y="346.4">零 部 件 名 称</text>
<text x="547.9" y="346.4">材 料</text>
<text x="559.4" y="346.4">数量</text>
<text x="568.1" y="346.4">质量</text>
<text x="577.6" y="346.5">备注</text>
</g>
<g font-size="3">
<text x="481.3" y="353.1">设 计</text>
<text x="501.7" y="353.1">审 核</text>
<text x="526.1" y="353.3">会</text>
<text x="532" y="353.3">签</text>
<text x="554.7" y="353.2">批 准</text>
<text x="572.8" y="353.2">比 例</text>
<text x="480.9" y="365">用 户</text>
<text x="554.4" y="365.1">车 型</text>
<text x="478.6" y="373.8">设备名称</text>
<text x="479" y="383.9">图纸名称</text>
<text x="479.1" y="393.4">图纸编号</text>
<text x="575.3" y="400.1">图 幅</text>
</g>
<text font-size="2.8" x="480.7" y="409.2">COMAU</text>
<g font-size="2.7">
<text x="476.8" y="303.9">5</text>
<text x="481.6" y="303.8">60x60x20</text>
<text x="508.7" y="303.6">钢板</text>
<text x="547.6" y="303.9">Q235A</text>
<text x="563" y="304">1</text>
<text x="476.4" y="310">4</text>
<text x="482.8" y="309.7">45xt6.5 L=25</text>
<text x="508.6" y="309.4">圆环</text>
<text x="547.6" y="309.9">Q235A</text>
<text x="563" y="310">1</text>
<text x="476.4" y="316.2">3</text>
<text x="481.8" y="315.9">75x75x20</text>
<text x="508.2" y="315.4">钢板</text>
<text x="547.6" y="315.9">Q235A</text>
<text x="563" y="316">1</text>
<text x="476.4" y="322.6">2</text>
<text x="481.5" y="322">85X85Xt7, L=289</text>
<text x="508" y="321.1">方管</text>
<text x="547.6" y="321.9">Q235A</text>
<text x="563" y="322">1</text>
<text x="476.3" y="327.9">1</text>
<text x="481.4" y="328.1">130x130x20</text>
<text x="507.8" y="327.4">钢板</text>
<text x="547.6" y="327.9">Q235A</text>
<text x="563" y="328">1</text>
<text x="476.4" y="339.9">2</text>
<text x="522.1" y="339.8">WELDING PART</text>
<text x="547.7" y="339.9">Q235A</text>
<text x="561" y="340">1</text>
</g>
<g font-size="2.2">
<text x="480.6" y="350">DESIGNER</text>
<text x="501.5" y="350.2">APPROVER</text>
<text x="524.3" y="350.3">COUNTERSIGN</text>
<text x="553.2" y="350.2">ADMINISTER</text>
<text x="574.1" y="350.3">SCALE</text>
<text x="480" y="361.9">CONSUMER</text>
<text x="555.3" y="362">MODEL</text>
<text x="477.1" y="369.5">EQUIPMENT NAME</text>
<text x="478.7" y="379.9">DRAWING NAME</text>
<text x="477.5" y="389.7">DRAWING NUMBER</text>
</g>
</svg>
